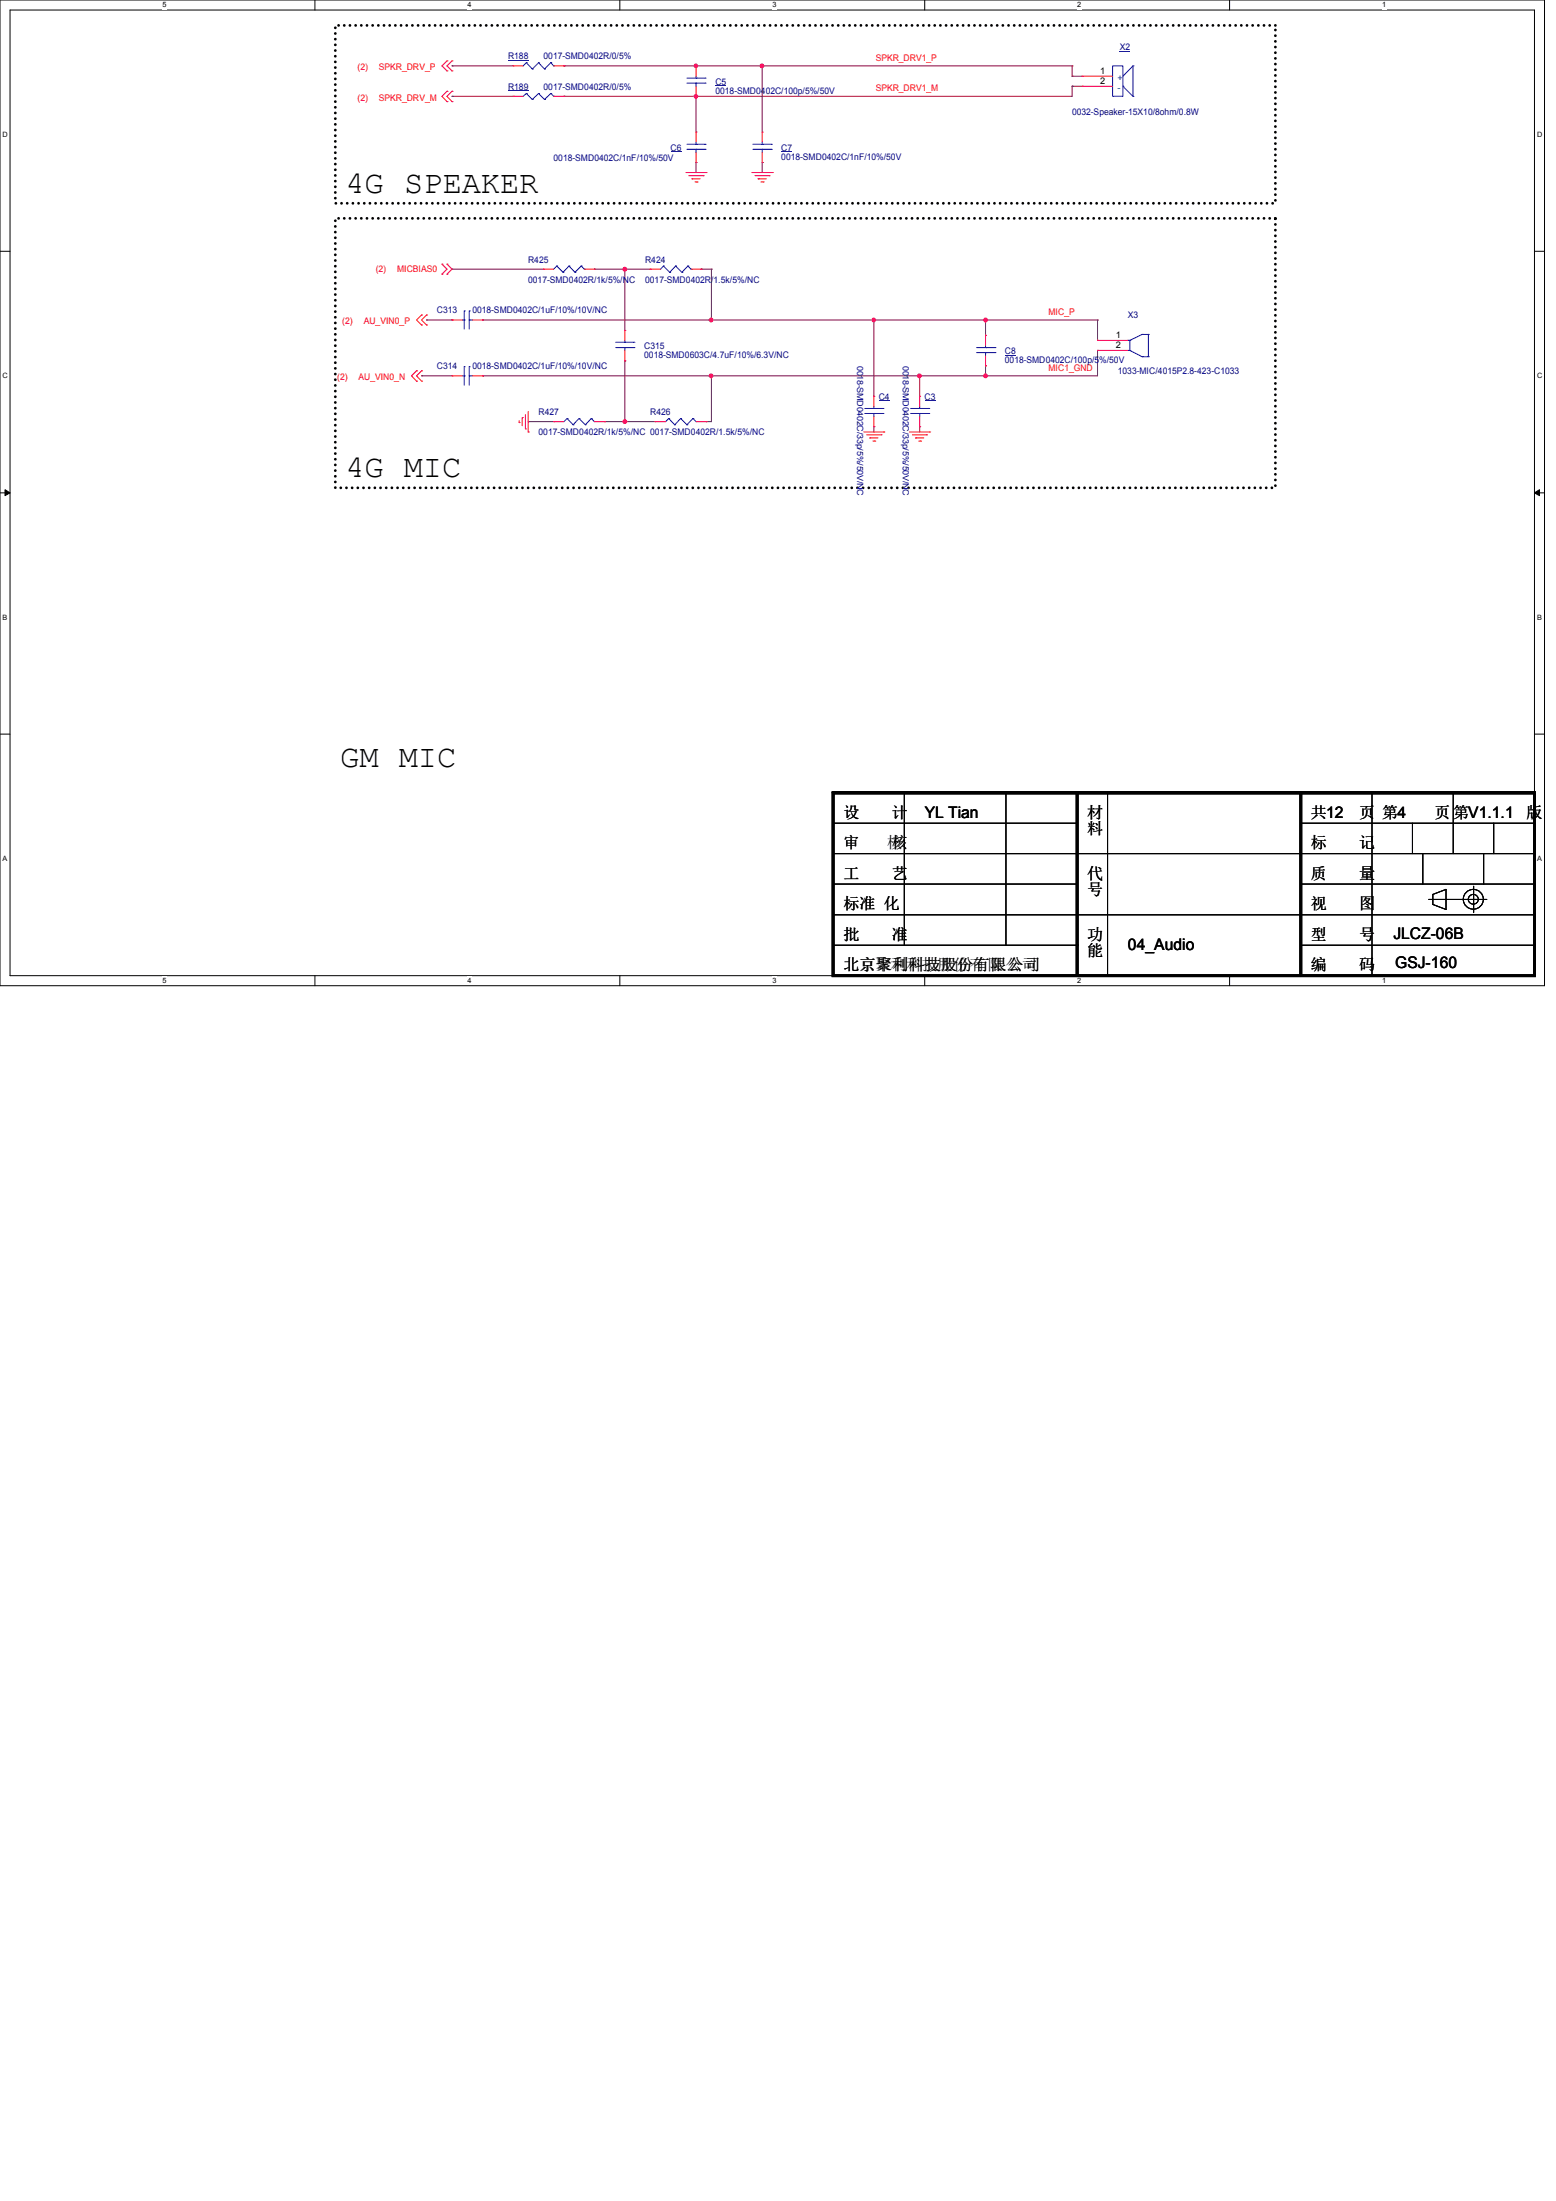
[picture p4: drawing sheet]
<svg xmlns="http://www.w3.org/2000/svg" width="210mm" height="297mm" viewBox="0 0 210 297" stroke-linecap="round" stroke-linejoin="round" font-family="sans-serif">
<path d="M0 0h208.4v133h-208.4zM1.4 1.4h205.7v130.3h-205.7z" fill="none" stroke="#000" stroke-width=".13"/>
<g fill="#fff">
<path d="M21.9 .1h.6v1.1h-.6z"/>
<path d="M21.9 131.8h.6v1.1h-.6z"/>
</g>
<path d="M42.5 0v1.4M42.5 131.7v1.3" fill="none" stroke="#000" stroke-width=".13"/>
<g fill="#fff">
<path d="M63.1 .1h.5v1.1h-.5z"/>
<path d="M63.1 131.8h.5v1.1h-.5z"/>
</g>
<path d="M83.7 0v1.4M83.7 131.7v1.3" fill="none" stroke="#000" stroke-width=".13"/>
<g fill="#fff">
<path d="M104.2 .1h.6v1.1h-.6z"/>
<path d="M104.2 131.8h.6v1.1h-.6z"/>
</g>
<path d="M124.8 0v1.4M124.8 131.7v1.3" fill="none" stroke="#000" stroke-width=".13"/>
<g fill="#fff">
<path d="M145.4 .1h.5v1.1h-.5z"/>
<path d="M145.4 131.8h.5v1.1h-.5z"/>
</g>
<path d="M165.9 0v1.4M165.9 131.7v1.3" fill="none" stroke="#000" stroke-width=".13"/>
<g fill="#fff">
<path d="M186.5 .1h.6v1.1h-.6z"/>
<path d="M186.5 131.8h.6v1.1h-.6z"/>
<path d="M.3 17.6h.8v1.1h-.8z"/>
<path d="M207.4 17.6h.8v1.1h-.8z"/>
<path d="M.3 50.2h.8v1.1h-.8z"/>
<path d="M207.4 50.2h.8v1.1h-.8z"/>
</g>
<path d="M0 33.9h1.4M207.1 33.9h1.3" fill="none" stroke="#000" stroke-width=".13"/>
<g fill="#fff">
<path d="M.3 82.8h.7v1.1h-.7z"/>
<path d="M207.4 82.8h.7v1.1h-.7z"/>
</g>
<path d="M0 66.5h1.4M207.1 66.5h1.3" fill="none" stroke="#000" stroke-width=".13"/>
<path d="M.7 66.1l.7 .4-.7 .4zM207.1 66.5l.7-.4v.8z" fill="#000" stroke="#000" stroke-width=".13"/>
<g fill="#fff">
<path d="M.3 115.3h.7v1.1h-.7z"/>
<path d="M207.4 115.3h.7v1.1h-.7z"/>
</g>
<g fill="none" stroke="#000" stroke-width=".13">
<path d="M0 99.1h1.4M207.1 99.1h1.3M112.4 115.2h94.7M112.4 111.1h33M112.4 119.3h33M122 107v20.6M135.8 107v20.6M149.5 107v24.7M175.6 119.3h31.5M175.6 111.1h31.5M185.2 107v24.7M190.6 111.1v4.1"/>
<path d="M192 115.2v4.1M196.1 107v8.2M198.9 119.6v3.5M200.2 115.2v4.1M201.6 111.1v4.1M112.4 123.4h94.7M112.4 127.6h33M175.6 127.6h31.5M192.8 121.4h7.9M193.4 120.7l1.8-.7v2.7l-1.8-.7z"/>
<circle cx="198.8" cy="121.4" r=".67"/>
<circle cx="198.8" cy="121.4" r="1.35"/>
</g>
<path d="M45.3 3.4h126.8v24h-126.8zM45.3 29.5h126.8v36.3h-126.8z" fill="none" stroke="#000" stroke-width=".38" stroke-dasharray="0 .8"/>
<g fill="none" stroke="#800040" stroke-width=".13">
<path d="M61 8.9h.1M61 13h.1M61 8.9h8.3M61 13h8.3M76.1 8.9h.1M76.1 13h.1M76.1 8.9h68.6M93.9 13h.1M93.9 8.9h.1M93.9 13v4.8M102.9 8.9h.1M102.9 8.9v8.9"/>
<path d="M144.7 8.9h.1M144.7 10.3h.1M144.7 11.6h.1M144.7 11.6v1.4h-68.6M144.7 8.9v1.4M144.7 10.3h1.3M144.7 11.6h1.3M61 36.3h.1M61 36.3h12.4M80.2 36.3h.1M80.2 36.3h7.6M84.3 36.3h.1"/>
<path d="M84.3 36.3v8.3M93.9 21.9h.1M93.9 21.9v1.4M94.6 36.3h.1M94.6 36.3h1.4M96 36.3h.1M96 36.3v6.9M102.9 21.9h.1M102.9 21.9v1.4M56.9 50.7h.1M56.9 50.7h4.1M57.6 43.2h.1"/>
<path d="M57.6 43.2h3.4M65.2 43.2h.1M65.2 50.7h.1M65.2 43.2h82.9M71.3 56.9h.1M71.3 56.9h3.4M81.6 56.9h.1M81.6 56.9h6.8M84.3 48.7h.1M84.3 56.9h.1M84.3 48.7v8.2M95.3 56.9h.1"/>
<path d="M96 43.2h.1M96 50.7h.1M96 50.7v6.2h-.7M117.9 43.2h.1M117.9 57.6h.1M117.9 43.2v10.3M117.9 57.6v.7M124.1 50.7h.1M124.1 57.6h.1M124.1 50.7v2.8M124.1 57.6v.7M133 43.2h.1"/>
<path d="M133 49.4h.1M133 50.7h.1M133 43.2v2.1M133 49.4v1.3M148.1 47.3h.1M148.1 43.2h.1M148.1 47.3v3.4h-82.9M148.1 43.2v2.7"/>
</g>
<g fill="#f0f" stroke="#f0f" stroke-width=".13">
<circle cx="93.9" cy="8.9" r=".24"/>
<circle cx="102.8" cy="8.9" r=".25"/>
<circle cx="93.9" cy="13" r=".24"/>
<circle cx="117.9" cy="43.2" r=".24"/>
<circle cx="96" cy="43.2" r=".25"/>
<circle cx="96" cy="50.7" r=".25"/>
<circle cx="124.1" cy="50.7" r=".25"/>
<circle cx="133" cy="43.2" r=".25"/>
<circle cx="84.3" cy="36.3" r=".25"/>
<circle cx="84.3" cy="56.9" r=".25"/>
<circle cx="133" cy="50.7" r=".25"/>
</g>
<g fill="none" stroke="#f00" stroke-width=".13">
<path d="M60.3 8.2h.1M60.3 9.6h.1M60.3 12.3h.1M60.3 13.7h.1M60.3 8.2l-.7 .7 .7 .7M60.3 12.3l-.7 .7 .7 .7M61 8.2h.1M61 9.6h.1M61 12.3h.1M61 13.7h.1M61 8.2l-.7 .7 .7 .7M61 12.3l-.7 .7 .7 .7"/>
<path d="M59.6 35.6h.1M59.6 37h.1M59.6 35.6l.7 .7-.7 .7M60.3 37h.1M60.3 35.6h.1M60.3 35.6l.7 .7-.7 .7M87.8 36.3h.1M87.8 36.3h1.4M92.6 23.3h2.7M93 23.7h1.9M93.3 36.3h1.3M93.4 24.1h.1"/>
<path d="M93.4 24.1h1.1M93.8 24.6h.3M94.1 24.6h.1M94.6 36.3h.1M94.9 23.7h.1M95.3 23.3h.1M101.5 23.3h2.7M101.9 23.7h1.9M102.3 24.1h.1M102.3 24.1h1.1M102.7 24.6h.3M103 24.6h.1"/>
<path d="M103.8 23.7h.1M104.2 23.3h.1M56.2 50h.1M56.2 51.4h.1M56.2 50l-.7 .7 .7 .7M56.9 42.5h.1M56.9 43.9h.1M56.9 50h.1M56.9 51.4h.1M56.9 42.5l-.7 .7 .7 .7M56.9 50l-.7 .7 .7 .7M57.6 42.5h.1"/>
<path d="M57.6 43.9h.1M57.6 42.5l-.7 .7 .7 .7M70.1 57h.1M70.1 56.8v.2M70.5 56.3h.1M70.5 56.3v1.1M70.9 57.9h.1M70.9 56v1.9M71.3 58.3h.1M71.3 55.5v2.8M84.3 44.6h.1M84.3 48.7h.1"/>
<path d="M84.3 44.6v1.3M84.3 47.3v1.4M116.6 58.3h2.7M117 58.7h1.9M117.4 59.1h.1M117.4 59.1h1.1M117.8 59.5h.3M118.1 59.5h.1M118.9 58.7h.1M119.3 58.3h.1M122.7 58.3h2.8M123.1 58.7h2"/>
<path d="M123.6 59.1h.1M123.6 59.1h1.1M124 59.5h.2M124.2 59.5h.1M125.1 58.7h.1M125.5 58.3h.1M148.1 45.9h.1M148.1 47.3h.1M148.1 45.9h4.1M148.1 47.3h4.1"/>
</g>
<path d="M112.4 107h94.7v24.7h-94.7zM112.4 107h63.2M145.4 107v24.7M175.6 107h31.5M175.6 107v24.7" fill="none" stroke="#000" stroke-width=".38"/>
<g fill="none" stroke="#00f" stroke-width=".13">
<path d="M101.6 19.5h2.5M102.9 19.5h.1M102.9 19.2v.3M104.1 19.5h.1M89.5 35.9h.1M89.5 35.9l-.3 .4M89.5 35.9l.9 .8M90.4 36.7h.1M91.2 35.9h.1M91.2 35.9l-.8 .8M91.2 35.9l.8 .8M92 36.7h.1"/>
<path d="M92.8 35.9h.1M92.8 35.9l-.8 .8M92.8 35.9l.5 .4M93.3 36.3h.1M101.6 20.2h2.5M102.9 20.2h.1M102.9 20.2v.4M104.1 20.2h.1M83.1 46.9h2.5M83.1 46.2h2.5M84.3 46.2h.1M84.3 46.9h.1"/>
<path d="M84.3 45.9v.3M84.3 46.9v.4M85.6 46.9h.1M85.6 46.2h.1M152.2 45.9h.1M152.2 47.3h.1M152.2 45.9h.3M152.2 47.3h.3M152.5 47.3h.1M152.5 45.9h.1M152.5 47.3l1.6 .8M152.5 45.9v1.4"/>
<path d="M154.1 48.1h.1M154.1 45.1h.1M154.1 48.1h.9M154.1 45.1l-1.6 .8M154.1 45.1h.9M155 45.1h.1M155 48.1h.1M155 45.1v3"/>
</g>
<path d="M105.5 20.4h1.4v.1h-1.4z" fill="#000080"/>
<path d="M102.9 17.8h.1M102.9 17.8v1.4M102.9 21.9h.1M102.9 20.6v1.3" fill="none" stroke="#f00" stroke-width=".13"/>
<path d="M131.8 47.6h2.5M131.8 46.9h2.5M133 46.9h.1M133 47.6h.1M133 46.6v.3M133 47.6v.4M134.3 47.6h.1M134.3 46.9h.1" fill="none" stroke="#00f" stroke-width=".13"/>
<path d="M135.6 47.9h1.5v.1h-1.5z" fill="#000080"/>
<path d="M73.4 36.3h.1M73.4 36.3h1.3M78.9 36.3h1.3M80.2 36.3h.1M133 45.3h.1M133 49.4h.1M133 45.3v1.3M133 48v1.4" fill="none" stroke="#f00" stroke-width=".13"/>
<g fill="none" stroke="#00f" stroke-width=".13">
<path d="M150.2 8.9h1.4v4.1h-1.4zM151.6 11.6h.1M151.6 11.6l1.3 1.4M152.9 8.9h.1M152.9 13h.1M152.9 8.9l-1.3 1.4M152.9 8.9v4.1M75.1 35.9h.1M75.1 35.9l-.4 .4M75.1 35.9l.9 .8M76 36.7h.1M76.8 35.9h.1"/>
<path d="M76.8 35.9l-.8 .8M76.8 35.9l.8 .8M77.6 36.7h.1M78.4 35.9h.1M78.4 35.9l-.8 .8M78.4 35.9l.5 .4M78.9 36.3h.1"/>
</g>
<path d="M151.1 6.9h1.4h-1.4z" fill="#000080"/>
<path d="M146 10.3h.1M146 11.6h.1M146 10.3h4.2M146 11.6h4.2M61 50.7h.1M61 50.7h1.4M63.8 50.7h1.4M65.2 50.7h.1" fill="none" stroke="#f00" stroke-width=".13"/>
<g fill="none" stroke="#00f" stroke-width=".13">
<path d="M62.4 50.7h.3M62.7 50.7h.1M62.7 49.5h.1M62.7 49.5v2.5M63.3 49.5h.1M63.3 50.7h.1M63.3 50.7h.5M63.3 49.5v2.5M122.9 55.8h2.4M122.9 55.1h2.4M124.1 55.1h.1M124.1 55.8h.1"/>
<path d="M124.1 54.9v.2M124.1 55.8v.4M125.3 55.8h.1M125.3 55.1h.1"/>
</g>
<path d="M124.8 54.1h1.5h-1.5z" fill="#000080"/>
<g fill="none" stroke="#f00" stroke-width=".13">
<path d="M69.3 13h.1M69.3 13h1.3M74.7 13h1.4M76.1 13h.1M74.7 56.9h.1M74.7 56.9h1.4M80.2 56.9h1.4M81.6 56.9h.1M88.4 56.9h.1M88.4 56.9h1.4M93.9 56.9h1.4M95.3 56.9h.1"/>
<path d="M124.1 53.5h.1M124.1 57.6h.1M124.1 53.5v1.4M124.1 56.2v1.4"/>
</g>
<g fill="none" stroke="#00f" stroke-width=".13">
<path d="M71 12.6h.1M71 12.6l-.4 .4M71 12.6l.8 .8M71.8 13.4h.1M72.7 12.6h.1M72.7 12.6l-.9 .8M72.7 12.6l.8 .8M73.5 13.4h.1M74.3 12.6h.1M74.3 12.6l-.8 .8M74.3 12.6l.4 .4M74.7 13h.1"/>
<path d="M92.7 11.2h2.5M92.7 10.5h2.5M93.9 10.5h.1M93.9 11.2h.1M93.9 10.3v.2M93.9 11.2v.4M95.2 11.2h.1M95.2 10.5h.1M76.5 56.5h.1M76.5 56.5l-.4 .4M76.5 56.5l.8 .8M77.3 57.3h.1"/>
<path d="M78.1 56.5h.1M78.1 56.5l-.8 .8M78.1 56.5l.9 .8M79 57.3h.1M79.8 56.5h.1M79.8 56.5l-.8 .8M79.8 56.5l.4 .4M80.2 56.9h.1M90.3 56.5h.1M90.3 56.5l-.5 .4M90.3 56.5l.8 .8M91.1 57.3h.1"/>
<path d="M91.9 56.5h.1M91.9 56.5l-.8 .8M91.9 56.5l.8 .8M92.7 57.3h.1M93.5 56.5h.1M93.5 56.5l-.8 .8M93.5 56.5l.4 .4M93.9 56.9h.1"/>
</g>
<path d="M68.6 12.3h2.7" fill="none" stroke="#000080" stroke-width=".13"/>
<path d="M96.6 11.6h1.4h-1.4z" fill="#000080"/>
<path d="M93.9 8.9h.1M93.9 13h.1M93.9 8.9v1.4M93.9 11.6v1.4" fill="none" stroke="#f00" stroke-width=".13"/>
<path d="M116.7 55.8h2.5M116.7 55.1h2.5M117.9 55.1h.1M117.9 55.8h.1M117.9 54.9v.2M117.9 55.8v.4M119.2 55.8h.1M119.2 55.1h.1" fill="none" stroke="#00f" stroke-width=".13"/>
<path d="M118.6 54.1h1.5h-1.5z" fill="#000080"/>
<path d="M69.3 8.9h.1M69.3 8.9h1.3M74.7 8.9h1.4M76.1 8.9h.1M61 43.2h.1M61 43.2h1.4M63.8 43.2h1.4M65.2 43.2h.1M117.9 53.5h.1M117.9 57.6h.1M117.9 53.5v1.4M117.9 56.2v1.4" fill="none" stroke="#f00" stroke-width=".13"/>
<g fill="none" stroke="#00f" stroke-width=".13">
<path d="M71 8.5h.1M71 8.5l-.4 .4M71 8.5l.8 .8M71.8 9.3h.1M72.7 8.5h.1M72.7 8.5l-.9 .8M72.7 8.5l.8 .8M73.5 9.3h.1M74.3 8.5h.1M74.3 8.5l-.8 .8M74.3 8.5l.4 .4M74.7 8.9h.1"/>
<path d="M92.7 19.5h2.5M93.9 19.5h.1M93.9 19.2v.3M95.2 19.5h.1M92.7 20.2h2.5M93.9 20.2h.1M93.9 20.2v.4M95.2 20.2h.1M62.4 43.2h.3M62.7 43.2h.1M62.7 42h.1M62.7 42v2.4"/>
<path d="M63.3 42h.1M63.3 43.2h.1M63.3 43.2h.5M63.3 42v2.4"/>
</g>
<path d="M68.6 8.2h2.7" fill="none" stroke="#000080" stroke-width=".13"/>
<path d="M90.5 20.4h1.5v.1h-1.5z" fill="#000080"/>
<path d="M93.9 17.8h.1M93.9 17.8v1.4M93.9 21.9h.1M93.9 20.6v1.3" fill="none" stroke="#f00" stroke-width=".13"/>
<g fill="#f0f" stroke="#f0f" stroke-width=".13">
<circle cx="93.9" cy="8.9" r=".24"/>
<circle cx="102.8" cy="8.9" r=".25"/>
<circle cx="93.9" cy="13" r=".24"/>
<circle cx="117.9" cy="43.2" r=".24"/>
<circle cx="96" cy="43.2" r=".25"/>
<circle cx="96" cy="50.7" r=".25"/>
<circle cx="124.1" cy="50.7" r=".25"/>
<circle cx="133" cy="43.2" r=".25"/>
<circle cx="84.3" cy="36.3" r=".25"/>
<circle cx="84.3" cy="56.9" r=".25"/>
<circle cx="133" cy="50.7" r=".25"/>
</g>
<g font-size="4.3">
<text x="46.6" y="26">4G SPEAKER</text>
<text x="46.6" y="64.4">4G MIC</text>
<text x="45.9" y="103.5">GM MIC</text>
</g>
<g font-size="2.2">
<text x="113.8" y="110.3">设</text>
<text x="120.4" y="110.3">计</text>
<text x="124.8" y="110.3">YL Tian</text>
<text x="146.7" y="110.3">材</text>
<text x="146.7" y="112.6">料</text>
<text x="176.9" y="110.3">共12</text>
<text x="183.4" y="110.3">页</text>
<text x="186.5" y="110.3">第4</text>
<text x="193.6" y="110.3">页</text>
<text x="196.1" y="110.3">第V1.1.1</text>
<text x="206" y="110.3">版</text>
<text x="113.8" y="114.4">审</text>
<text x="113.8" y="118.6">工</text>
<text x="119.7" y="114.4">核</text>
<text x="120.4" y="114.4">核</text>
<text x="120.4" y="118.6">艺</text>
<text x="146.7" y="118.6">代</text>
<text x="176.9" y="118.6">质</text>
<text x="176.9" y="114.4">标</text>
<text x="183.4" y="118.6">量</text>
<text x="183.4" y="114.4">记</text>
<text x="113.8" y="122.7">标准 化</text>
<text x="146.7" y="120.8">号</text>
<text x="176.9" y="122.7">视</text>
<text x="183.4" y="122.7">图</text>
<text x="113.8" y="126.8">批</text>
<text x="113.8" y="130.9">北京聚利科技股份有限 公司</text>
<text x="113.8" y="130.9">北京聚利科技股份有限公司</text>
<text x="120.4" y="126.8">准</text>
<text x="146.7" y="126.8">功</text>
<text x="146.7" y="129">能</text>
<text x="152.2" y="128.1">04_Audio</text>
<text x="176.9" y="126.8">型</text>
<text x="176.9" y="130.9">编</text>
<text x="183.4" y="126.8">号</text>
<text x="183.4" y="130.9">码</text>
<text x="188" y="126.7">JLCZ-06B</text>
<text x="188.3" y="130.6">GSJ-160</text>
</g>
<g font-size="1.2" fill="#f00">
<text x="48.3" y="9.5">(2)</text>
<text x="51.1" y="9.5">SPKR_DRV_P</text>
<text x="118.2" y="8.2">SPKR_DRV1_P</text>
<text x="48.3" y="13.6">(2)</text>
<text x="51.1" y="13.6">SPKR_DRV_M</text>
<text x="118.2" y="12.3">SPKR_DRV1_M</text>
<text x="50.7" y="36.7">(2)</text>
<text x="53.6" y="36.7">MICBIAS0</text>
<text x="46.2" y="43.8">(2)</text>
<text x="49.1" y="43.8">AU_VIN0_P</text>
<text x="141.5" y="42.5">MIC_P</text>
<text x="45.5" y="51.3">(2)</text>
<text x="48.4" y="51.3">AU_VIN0_N</text>
<text x="141.5" y="50">MIC1_GND</text>
</g>
<g font-size="1.2" fill="#000080">
<text x="68.6" y="8">R188</text>
<text x="73.4" y="8">0017-SMD0402R/0/5%</text>
<text x="96.6" y="11.4">C5</text>
<text x="151.1" y="6.7">X2</text>
<text x="68.6" y="12.1">R189</text>
<text x="73.4" y="12.1">0017-SMD0402R/0/5%</text>
<text x="96.6" y="12.7">0018-SMD0402C/100p/5%/50V</text>
<text x="144.7" y="15.5">0032-Speaker-15X10/8ohm/0.8W</text>
<text x="74.7" y="21.7">0018-SMD0402C/1nF/10%/50V</text>
<text x="90.5" y="20.3">C6</text>
<text x="105.4" y="20.3">C7</text>
<text x="105.4" y="21.5">0018-SMD0402C/1nF/10%/50V</text>
<text x="71.3" y="35.4">R425</text>
<text x="87.1" y="35.4">R424</text>
<text x="71.3" y="38.1">0017-SMD0402R/1k/5%/NC</text>
<text x="87.1" y="38.1">0017-SMD0402R/1.5k/5%/NC</text>
<text x="59" y="42.3">C313</text>
<text x="63.7" y="42.3">0018-SMD0402C/1uF/10%/10V/NC</text>
<text x="86.9" y="47.1">C315</text>
<text x="135.6" y="47.8">C8</text>
<text x="152.2" y="43">X3</text>
<text x="59" y="49.8">C314</text>
<text x="63.7" y="49.8">0018-SMD0402C/1uF/10%/10V/NC</text>
<text x="86.9" y="48.3">0018-SMD0603C/4.7uF/10%/6.3V/NC</text>
<text x="115.7" y="49.4" transform="rotate(90 115.7 49.4)">0018-SMD0402C/33p/5%/50V/NC</text>
<text x="118.6" y="53.9">C4</text>
<text x="121.9" y="49.4" transform="rotate(90 121.9 49.4)">0018-SMD0402C/33p/5%/50V/NC</text>
<text x="124.8" y="53.9">C3</text>
<text x="135.6" y="49">0018-SMD0402C/100p/5%/50V</text>
<text x="150.9" y="50.5">1033-MIC/4015P2.8-423-C1033</text>
<text x="72.7" y="56">R427</text>
<text x="72.7" y="58.7">0017-SMD0402R/1k/5%/NC 0017-SMD0402R/1.5k/5%/NC</text>
<text x="87.7" y="56">R426</text>
</g>
<g font-size="1.2">
<text x="148.5" y="10">1</text>
<text x="148.5" y="11.3">2</text>
<text x="150.6" y="45.6">1</text>
<text x="150.6" y="47">2</text>
</g>
<g font-size="1.2" fill="#004080">
<text x="150.8" y="10.9">+</text>
<text x="150.8" y="12.2">-</text>
</g>
<g font-size="1">
<text x="21.9" y="1">5</text>
<text x="63.1" y="1">4</text>
<text x="104.2" y="1">3</text>
<text x="145.4" y="1">2</text>
<text x="186.5" y="1">1</text>
<text x=".3" y="18.5">D</text>
<text x="207.5" y="18.5">D</text>
<text x=".3" y="51">C</text>
<text x="207.5" y="51">C</text>
<text x=".3" y="83.6">B</text>
<text x="207.5" y="83.6">B</text>
<text x=".3" y="116.2">A</text>
<text x="207.5" y="116.2">A</text>
<text x="21.9" y="132.7">5</text>
<text x="63.1" y="132.7">4</text>
<text x="104.2" y="132.7">3</text>
<text x="145.4" y="132.7">2</text>
<text x="186.5" y="132.7">1</text>
</g>
</svg>
